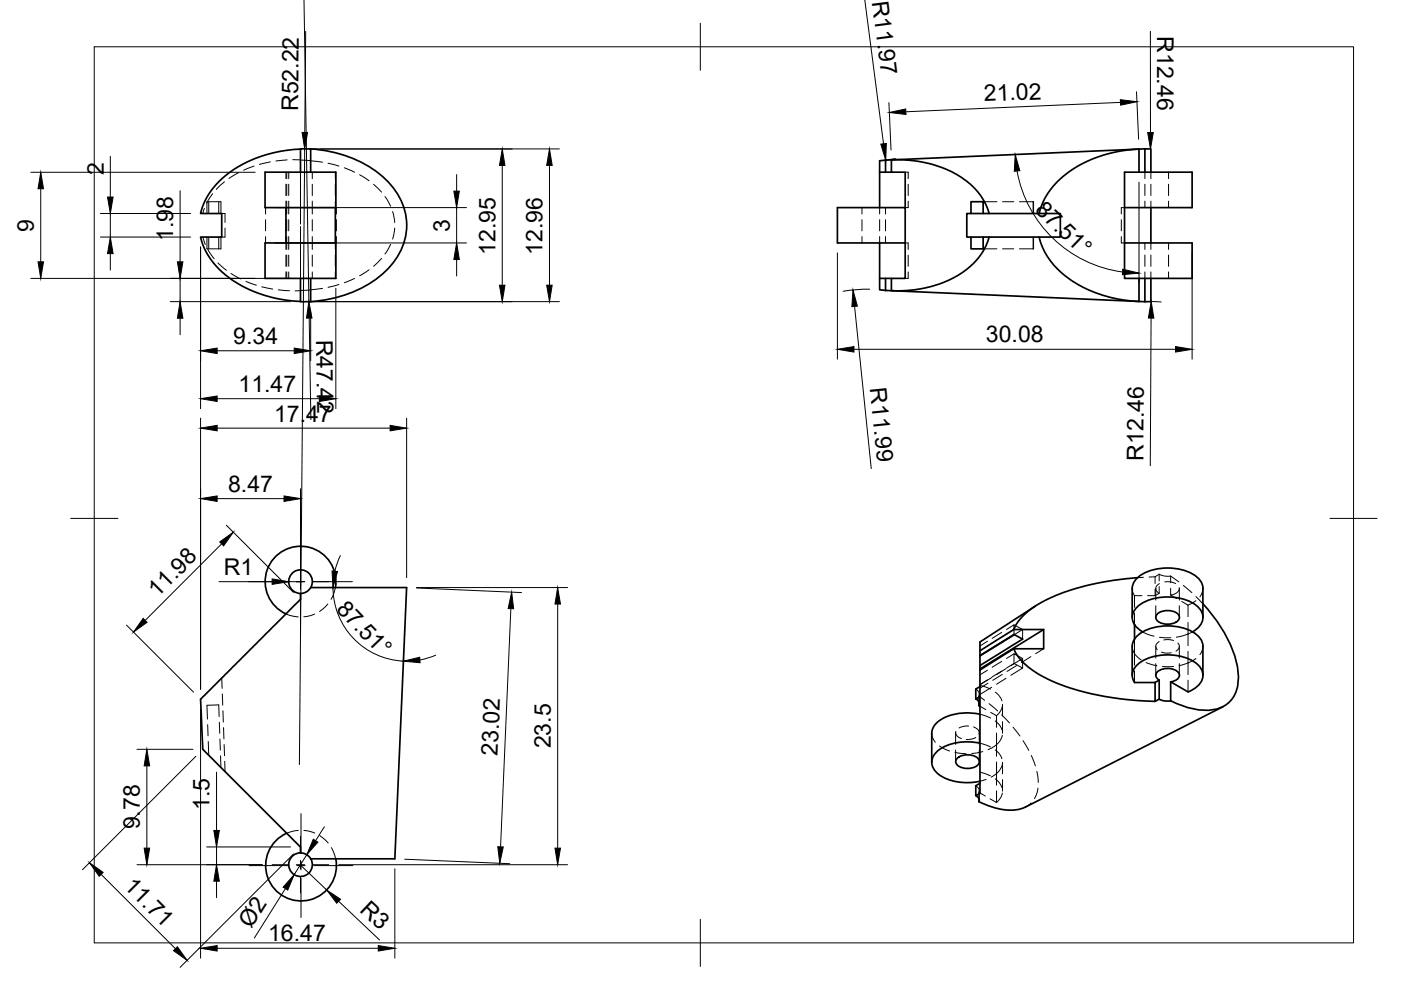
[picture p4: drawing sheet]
<svg xmlns="http://www.w3.org/2000/svg" width="297mm" height="210mm" viewBox="0 0 297 210" stroke-linecap="round" stroke-linejoin="round" font-family="sans-serif">
<!-- layer: Hidden -->
<g fill="none" stroke="#000" stroke-width=".21">
<path d="M47.6 38.5l-1.8 1.7M50.6 36.6l-2.1 1.2M53.9 35.2l-2.3 .9M57.3 34.3l-2.3 .6M60.6 36.5v1.4M60.6 39.1v2.4M60.8 36.5v1.4M60.8 39.1v2.4M60.9 33.9l-2.4 .2M61.2 36.5v1.4M61.2 39.1v2.4M62.1 33.9l3.2 .1 3.1 .4"/>
<path d="M66.2 36.5v1.4M66.2 39.1v2.4M69.6 34.6l2.3 .6M71.1 36.5v1.4M71.1 39.1v2.4M71.2 36.5v1.4M71.2 39.1v2.4M73 35.6l2.2 .9M76.2 37.1l2.1 1.2M79.2 39.1l1.7 1.6M191.9 36.5h.7v1.4M192.6 39.1v2.4"/>
<path d="M242.7 36.5v1.4M242.7 39.1v2.4M244 36.5v1.4M244 39.1v2.4M247.8 36.5v1.4M247.8 39.1v2.4M43 50.3l.5 1.5M43.3 44.2l-.3 1.1M43.9 50.3v2.5h2.9v-2.5M44 52.9l1.4 2M44.3 42.8v2.5M44.3 50.3v2.5"/>
<path d="M45.1 41.1l-1.3 2M46.2 55.7l1.8 1.6M46.4 45.3v-2.5h.4v2.5M46.4 42.8h-2.5v2.5M46.4 50.3v2.5M47 45.3h.7v1.9M47.7 48.4v1.9h-.7M49 58l2 1.2M52.1 59.7l2.3 .8M56.3 44v1.4M56.3 46.6v2.4M56.3 50.2v1.3"/>
<path d="M60.6 42.6v1.4M60.6 51.5v1.4M60.6 54.1v2.4M60.6 57.7v1.3M60.8 42.6v2.8M60.8 46.6v2.4M60.8 50.2v2.7M60.8 54.1v2.4M60.8 57.7v1.3M61.2 42.6v2.8M61.2 46.6v2.4M61.2 50.2v2.7"/>
<path d="M61.2 54.1v2.4M61.2 57.7v1.3M66.2 42.6v2.8M66.2 46.6v2.4M66.2 50.2v2.7M66.2 54.1v2.4M66.2 57.7v1.3M71.1 42.6v1.4M71.1 51.5v1.4M71.1 54.1v2.4M71.1 57.7v1.3M71.2 42.6v2.8"/>
<path d="M71.2 46.6v2.4M71.2 50.2v2.7M71.2 54.1v2.4M71.2 57.7v1.3M71.2 44l.1 1.4M71.3 50.2l-.1 1.3M71.3 46.6v2.4M75.2 59l-2.2 1M78.3 57.2l-2.1 1.3M80.9 54.8l-1.7 1.7M81.6 41.7l1.2 2M82.8 51.8l-1.2 2.1"/>
<path d="M83.2 44.8l.5 2.4M83.7 48.4l-.5 2.3M182.8 44v1.4M182.8 46.6v2.4M182.8 50.2v1.3M186.5 44v1.4M186.5 46.6v2.4M186.5 50.2v1.3M187.7 44v1.4M187.7 46.6v2.4M187.7 50.2v1.3M191.9 51.5h.7v1.4"/>
<path d="M192.6 57.7v1.3h-.7M192.6 42.6v1.4h-.7M192.6 54.1v2.4M208.4 42.8h3M208.4 52.8h3M212.6 42.8h2.3M212.6 52.8h2.3M216.1 42.8h2.9v2.5M219 42.8l.1 2.5M219 50.3v2.5M219.1 50.3v2.5h-3M237.7 50.2v1.3h.7"/>
<path d="M237.7 46.6v2.4M238.4 44h-.7v1.4M242.7 42.6v1.4M242.7 51.5v1.4M242.7 54.1v2.4M242.7 57.7v1.3M244 42.6v1.4M244 51.5v1.4M244 54.1v2.4M244 57.7v1.3M247.8 42.6v1.4M247.8 51.5v1.4"/>
<path d="M247.8 54.1v2.4M247.8 57.7v1.3M55.5 60.8l2.3 .5M59 61.5l2.4 .2M63.7 61.6l-1.1 .1M68.4 61.1l-4.7 .5M71.9 60.3l-2.3 .6M60.6 130.2l1.5 .4 1.1 .2M66.7 130.2l-.9 .3-1.4 .3M69.5 128.1l-1.7 1.5M71.1 124.6l-.4 1.4-.5 1.1M209.4 136l-1.6 1"/>
<path d="M212.4 134.1l-2 1.3M213.4 133.5l1.6-1v2M215 132.5l1.8 1M215 138.6l-1.6 1M215.1 134.6l1.7-1.1v2M216.8 139.6l-1.8-1v2.1M216.8 139.6v2M216.8 139.6l-2.5 1.6M218.6 139.2l-2 1.3M221.3 137.6l-1.7 1M240.1 137a3.5 3.5 0 0 0 1.9 2.9M240.1 124.8l.1 .8 .3 .7"/>
<path d="M240.5 130v2.4M240.5 135.5v5.5M242.1 126.3h-1.6v2.5M242.3 134l2.4 .9M242.4 122.4l-1.2 .1M243.3 126.3h1.6M244.9 122.3h-1.3M244.9 122.3v1.4M244.9 124.9v1.4M245 124.8v2.4M245 128.4v2.5M245 137v2.5"/>
<path d="M245.8 121.7l1 .4h1.4M245.8 136a1.02 1.02 0 0 0-.4 1.7M245.8 125.8l-.9 .5M245.8 121.7v1.5M245.8 124.4v1.4M245.8 121.7l-.9 .6M245.8 123.7a1.09 1.09 0 0 0-.7 1 1.09 1.09 0 0 0 .7 1.1M245.8 135.1l2.4 .1M246.3 138.3l.7 .2 1.3-.1M246.7 135.7l1.1-.1 1 .2M247 123.4h1.4l.9 .3M248.2 122.1l1.7 1.3"/>
<path d="M248.2 126.2l1.3 .7M248.2 122.1v1.5M248.2 124.7v1.5M249.7 136.3a1.02 1.02 0 0 1-.4 1.8M250 124.6a1.7 1.7 0 0 1-1.8 1.6M250 124.8v2.4M250 128.4v2.5M250 137v2.5M250.5 127.5l1.4 .8M250.9 124.1l1.8 1.6M251.9 128.3v2.5M251.9 132v4.9"/>
<path d="M251.9 138.1v4.9M252.8 134l-1.6 .7-1.8 .4M253.6 139.6l-1.7 1-1.9 .5M253.6 127.4l-1.7 .9M253.6 126.5l1.4 1.5M255 137l-.1 1-.5 .8M255 124.8l-.1 .9-.5 .8M44 153.6l.1 2.4M44.2 157.2l.1 2.9M46.5 151.9l-.1-2.4h-2.5l.1 3M46.5 153.1l.1 2.4M46.6 156.7l.1 2.4"/>
<path d="M47 143.8l.1 2.2M47.1 147.1l.1 2.4M47.3 150.7v2.4M47.4 154.3l.1 2.4M47.5 157.9l.1 2.3M197.5 155.5l.2 .9 .6 1M199.2 158.2l2.1 1M202.5 159.5l2.3 .3M202.6 155.4v2.4M202.6 159v2.5M202.7 155.1a1.3 1.3 0 0 0 1.1 1.5M205.4 153.9l-1.1 .1-1 .3"/>
<path d="M206.4 154.1a1.32 1.32 0 0 1 1.2 1.5M206.9 156.4l-.8 .3-1.2 .1M206.9 146.1l.6 .7v.8M207.5 147.6l1.2 .9M207.5 147.6v1.2M207.6 147.2v2M207.6 155.4v2.4M207.6 159v2.5M207.8 157.6l2.2 .8M207.8 151.4l2.2 .8M207.8 145.3l2.2 .8M207.8 149.7l1.2 .7"/>
<path d="M208.4 159.4l-2.4 .4M209.4 144.2l-1.6 .9M209.4 142.1l-1.6 1M209.5 144.9l-1.7 1M209.7 149.2l1.8 1.5M210 151l1.3 .8M210.3 145.7l-2.5 1.5M210.3 143.7l-2.5 1.5M211 159l.8 .7 .6 1.2M211 152.9l.8 .7 .6 1.1M211 146.7l.8 .7 .6 1.2M211.3 151.8v2.4"/>
<path d="M211.3 155.4v5M212.4 151.5l1.6 1.8M212.4 142.3l-2 1.2M212.4 140.2l-2 1.3M212.5 143l-2 1.2M212.5 155.9a4.4 4.4 0 0 1-3 3.1M212.5 149.8l-.5 1.2-.7 .8M212.6 149.3v2.5M212.6 153v2.5M213.3 143.8l-2 1.3M213.3 141.8l-2 1.2M214.8 154.2l1.4 1.9"/>
<path d="M215 140.7l-1.6 .9M215 140.7l1.8 .9M215.5 141.1l-2 1.3M216.8 141.6l-2.5 1.6M216.9 157l1.2 2.1M240.5 142.2v2.5M243 140.5l2.3 .7M245 140.7v2.5M248.8 141.3h-2.4M250 140.7v2.5M251.9 144.2v2.5M46.8 160.2v2.5"/>
<path d="M47.6 161.4l.1 2.2M63.2 176.1l-.9 .1-1.5 .5M64.4 176.1l1 .1 1.3 .4M67.8 177.2l1.8 1.5M70.3 179.7l.9 2.4M206.9 166.6l.6 .7v.7M207.5 168l1.4 .8M207.5 168v1.3M207.6 167.6v2M207.8 163.7l2.2 .8M209.1 165.3l-1.3 .3M209.9 169.4l1.4 .8"/>
<path d="M211 165.1l.8 .7 .6 1.2M211.3 161.6v4.9M211.3 167.7v2.5M212.5 162a4.2 4.2 0 0 1-2.3 2.8M212.5 168.2l-.5 1.1-.7 .9M212.6 161.6v2.5M212.6 165.3v2.4M218.6 170.3l-1.2 .8M218.7 160.2l.8 2.2M219.8 163.5l.3 2.4M220.1 167.1l-.2 .9-.6 1.3"/>
</g>
<!-- layer: Visible -->
<g fill="none" stroke="#000" stroke-width=".36">
<path d="M56.2 36.5h15v7.5h-15zM63.7 31.6l-3.8 .4-2.9 .7-3.7 1.2-2.9 1.5-2.6 1.8-1.9 1.8-1.7 2.3-1 1.7-.7 2.3h4.5v5h-4.5l1 2.8 1.7 2.6 1.8 1.9 2.5 2 2.5 1.4a28.6 28.6 0 0 0 11.7 2.9M63.7 36.5v-4.9h2.2v4.9M65.9 31.6a24.6 24.6 0 0 1 17.3 8 12.6 12.6 0 0 1-1 17.5 25.1 25.1 0 0 1-16.3 6.8M186.5 36.5h2.5M187.7 33.9v2.6M241.5 36.5v-4.9l-3.8 .4-3.8 .9-4.4 1.8-1.9 1.1-1.7 1.2-2.6 2.5-1 1.3-1.1 1.9-.9 2.6h4.5v5h-4.5l.8 2.4 1.3 2.2 2.1 2.4 2.5 2 2.8 1.7a28.8 28.8 0 0 0 11.7 2.9v-4.9M242.7 36.5v-4.9h1.3v4.9M242.7 31.6l-56.1 2.5-.1 9.9M56.2 51.5h15v7.5h-15zM60.6 44v7.5M63.7 59v5h2.2v-5"/>
<path d="M71.1 44v7.5M186.5 59h2.5M186.5 59v2.4l1.2 .2M186.5 51.5v7.5M187.7 59v2.6l55 2.4h1.3v-5M191.9 44v-7.5h-2.9v-2.6a23.3 23.3 0 0 1 16.8 5.3l2.2 2.4 1 1.6 .7 2.1h-1.3v-2.5h-2.5v2.5h-.9v5h.9v2.5h2.5v-2.5h1.3l-.7 1.9-.9 1.6-1 1.4-1.6 1.5-1.8 1.3-3.7 1.9-2.6 .9-2.4 .5-2.8 .3h-3.2v-2.6h2.9v-7.5h-14.4v-7.5h14.4v7.5M205.9 45.3h2.5M205.9 50.3h2.5M209.7 45.3h10.6M209.7 50.3h10.6M238.4 44h14.4v-7.5h-14.4v15h14.4v7.5h-14.4v-7.5M242.7 59v5"/>
<path d="M244 44v7.5M65.9 124.6l-1 .9-1.2 .3v1.3l-21.2 21.2 .5 10.6 20.7 20.7v1.2l1.2 .3 1 1M65.9 124.6h20.3l-2.5 57.5h-17.8M65.9 124.6a2.51 2.51 0 0 0-1.3-3.6 2.51 2.51 0 0 0-3.3 1.9 2.51 2.51 0 0 0 2.4 2.9M71.1 124.6a7.5 7.5 0 0 0-5.5-8.5 7.5 7.5 0 0 0-9 4.7 7.5 7.5 0 0 0 4 9.4M207.8 139l7.2-4.5 1.8 1-9 5.6M214.9 133.5h6.4v4.1h-6.4l.4 .7a16 16 0 0 0 7.9 6.2l2.6 1 3.1 1 5.2 1.2 4.8 .6 6 .4v-4M214.9 133.5l-7.1 4.5M214.9 137.6l-7.1 4.5M215.1 134.6l-7.3 4.5M219.5 128.5l-11.7 7.6v32.1l-.9 .5v-2.1l.9-.5M221.3 133.5l-13.5 8.3"/>
<path d="M240.1 137a4.2 4.2 0 0 1 3-3.5 11.5 11.5 0 0 1 10.5 1 3.3 3.3 0 0 1 1.5 2.5M240.1 130.9v-6.1a4.2 4.2 0 0 1 3-3.5 11.5 11.5 0 0 1 10.5 .9 3.3 3.3 0 0 1 1.5 2.6l-.1 6.1M240.1 137v6.2M240.5 132.4v3.1M241.2 122.5l-4.8 .5-4.8 .9-3.7 .9-4 1.4-3.2 1.6-2.8 1.9-2 2-1 1.8M242.3 134a3.7 3.7 0 0 1-2.2-3.6 5.1 5.1 0 0 1 3.8-3.3 11.4 11.4 0 0 1 9.7 1.2 2.98 2.98 0 0 1 0 5.1l-.8 .6M245.4 130.2a3.4 3.4 0 0 1 4.6 .3 1.26 1.26 0 0 1-1.2 1.7 3.3 3.3 0 0 1-3.7-.9v-.8zM255 137v6.2M255 128a27.9 27.9 0 0 1 7.4 13.8 7.3 7.3 0 0 1-2.8 7.8 10 10 0 0 1-8.4 .2l-3-1.2M206.9 148.2a1.13 1.13 0 0 1 .7 1.4M207.5 148.8v.8l.3 .1M207.8 151.4a10.9 10.9 0 0 0-9.1 1.8 3.1 3.1 0 0 0-1.2 2.3v6.1"/>
<path d="M207.8 157.6a10.7 10.7 0 0 0-9.3 1.9 2.93 2.93 0 0 0 .6 4.7 11.2 11.2 0 0 0 8.7 1.4M207.8 145.6l-.9 .5v2.1l.9-.5M244.9 144.7h-4.4a2.94 2.94 0 0 1 1.2-4.2 11.4 11.4 0 0 1 11.7-.1 3 3 0 0 1 .3 5.3l-1.8 1-3.7-2.1v4h-1.4l-1-.4-.9 .5M245.8 144.2l-.9 .5M245.8 144.2v4M245.8 144.2a1.15 1.15 0 0 1-.7-1.2 1.15 1.15 0 0 1 1-1 3.4 3.4 0 0 1 3.9 .8 1.25 1.25 0 0 1-1.2 1.6l-.6 .2M259.3 149.9l-41.9 21.2a9.8 9.8 0 0 1-7.6-.2l-2.3-.9M60.8 176.7a7.5 7.5 0 0 0-4 9.3 7.5 7.5 0 0 0 9 4.8 7.5 7.5 0 0 0 5.4-8.7M203 160.8a3.4 3.4 0 0 1 4.6 .3 1.26 1.26 0 0 1-1.2 1.6 3.3 3.3 0 0 1-3.7-.8v-.8zM206.9 168.7l.6 .6v.7M207.5 169.3v.7M63.7 180.8a2.51 2.51 0 0 0-2.4 3 2.51 2.51 0 0 0 3.3 1.9 2.51 2.51 0 0 0 1.3-3.6"/>
</g>
<!-- layer: BORDER -->
<path d="M20 9.9h267v190h-267zM148.5 4.9v10M15 109.9h10M282 109.9h10M148.5 194.9v10" fill="none" stroke="#000" stroke-width=".21"/>
<!-- layer: Smart Centers -->
<g fill="none" stroke="#000" stroke-width=".21">
<path d="M63.7 33v14.5M63.7 48v14.5M63.7 112.3v8.3M52.7 123.3h8.3M62.8 123.3h1.8M63.7 122.4v1.8M63.7 126v8.3M66.4 123.3h8.3M63.7 177.3v3.4M63.8 172.5v8.3M52.8 183.5h8.3M57.7 183.3h3.3"/>
<path d="M62.8 183.3h1.8M62.9 183.5h1.8M63.7 182.4v1.8M63.7 186v3.3M63.8 182.6v1.8M63.8 186.2v8.3M66.4 183.3h3.3M66.5 183.5h8.3"/>
</g>
<!-- layer: FD_Dimensions -->
<g fill="none" stroke="#000" stroke-width=".21">
<path d="M64.5 -.1l1 64M183.3 -.1l4 30.6M64.8 6.7l-.2 21.4M241 19.5l.4 10M243.9 6.6v21.5M6.5 36.5h47.6M23.4 33.1v8.7M64.6 31.6l-1.1 130.5M65.8 31.6h52.8M96.8 37v3.5M106.5 35.1v25.4M116.5 35.1v25.4"/>
<path d="M188.5 21.8l.4 10M189.8 33.6l-2.1 .4M215.6 36.2a26.3 26.3 0 0 0 22.4 21.5M237.6 21.7l-45.5 2M241.5 38.6v21.4M6.5 59h55.1M8.6 40v15.5M21.3 50.3h19.1M21.3 45.3h19.1M23.4 45.3v5M23.4 53.8v3.5M38.2 40.4v15.1"/>
<path d="M38.2 59v5M42.5 52.4v34.2M58.3 51.5h40.6M58.3 44h40.6M96.8 44v7.5M96.8 55v3.5M177.5 53.6v22.6M252.8 53.6v22.6M36.1 64h25.5M38.2 67.5v3.5M46 74.4h16.4M65.6 67.5l.3 21.5"/>
<path d="M65.8 64h52.8M65.9 66v10.5M71.2 61.1v25.5M181.1 74.1h68.1M181.2 65l3.5 34.3M184.4 61.3l-2.8 .1-2.8 .4M244 63.9l2.2 .1M244.1 67.5l-.2 31.2M42.5 88.7v57.4M46 84.5h21.7M46 90.8h36.7M86.2 88.7v33.8"/>
<path d="M46 105.7h14.2M47 115.3l-16.2 16.2M48 111.4l14.2 14.2M63.7 103.6v21.4M72.2 117.8l-1.2 3.3M26.8 132.5l14.2 14.3M46.4 123.3h11.3M61.2 123.3h2.5M70.6 124.6a15.6 15.6 0 0 0 14.9 15.6M88.3 124.6h32M88.3 124.7l22.3 .9M92.4 138.9l-3.4 1"/>
<path d="M108.3 129l-2.2 50.5M118.2 128.1v51.7M29 158.9h11.9M42.5 150.4v52.8M31.1 162.4v17.4M41.5 160.4l-24 24M43.8 179.6h17.8M45.9 163.7v12.4M45.9 179.6v3.7M68.8 175.3l-1.9 3M21.4 185.4l15.8 15.7M29 183.3h26.6"/>
<path d="M45.9 186.8v3.5M60.5 188.4l-6.6 10.5M62.2 181.1l-24 24M63.8 183.5l5.5 5.2M65 181.2l-2.6 4.2M71.8 191.1l8.7 8.2M71.8 183.3h48.5M83.7 184.2v19M85.8 182.2l22.3 .9M46 201.1h34.2"/>
</g>
<g fill="#000" stroke="#000" stroke-width=".21">
<path d="M64.1 28.1h1.1l-.6 3.5zM106.5 31.6l.6 3.5h-1.2zM116.5 31.6l.6 3.5h-1.2zM186.8 30.6l1.1-.2-.1 3.6zM188.6 23.8l3.4-.7 .1 1.2zM215.2 32.8l1 3.4-1.1 .1zM237.5 21.1l3.6 .5-3.5 .7zM243.3 28.1h1.2l-.6 3.5zM8.1 55.5h1.1l-.6 3.5zM8.6 36.5l.6 3.5h-1.1zM23.4 50.3l.6 3.5h-1.2zM22.8 41.8h1.2l-.6 3.5z"/>
<path d="M37.6 55.5h1.2l-.6 3.5zM96.8 51.5l.6 3.5h-1.2zM96.2 40.5h1.2l-.6 3.5zM238 57.1l3.5 .8-3.5 .3zM38.2 64l.6 3.5h-1.2zM42.5 74.4l3.5-.6v1.2zM62.4 73.8l3.5 .6-3.5 .6zM65.5 63.9l.6 3.5-1.1 .1zM105.9 60.5h1.2l-.6 3.5zM115.9 60.5h1.2l-.6 3.5zM177.5 74.1l3.6-.6v1.1zM180.8 61.5l1 3.4-1.2 .1z"/>
<path d="M244.1 63.9l.5 3.6-1.1-.1zM249.2 73.5l3.6 .6-3.6 .5zM42.5 84.5l3.5-.5v1.1zM42.5 90.8l3.5-.6v1.1zM67.7 84l3.5 .5-3.5 .6zM82.7 90.2l3.5 .6-3.5 .5zM42.5 105.7l3.5-.6v1.2zM46.6 114.9l2.9-2.1-2.1 2.9zM60.2 105.1l3.5 .6-3.5 .6zM30.4 131.1l.8 .8-2.9 2.1zM57.7 122.7l3.5 .6-3.5 .6zM70.4 121l1.2 .2-1 3.4z"/>
<path d="M108.5 125.6l.4 3.5-1.2-.1zM118.2 124.6l.6 3.5h-1.1zM85.5 140.2l3.5-.8 .1 1.1zM30.6 179.8h1.1l-.6 3.5zM31.1 158.9l.6 3.5h-1.1zM45.3 176.1h1.2l-.6 3.5zM66.4 177.9l1 .7-2.4 2.6zM105.5 179.5l1.2 .1-.7 3.4zM117.7 179.8h1.1l-.6 3.5zM19 182.9l2.9 2.1-.9 .8zM45.9 183.3l.6 3.5h-1.2zM62.4 185.4l-1.4 3.3-1-.6z"/>
<path d="M69.3 188.7l2.9 2-.8 .8zM37.6 200.7l2.1 2.9-2.9-2zM42.5 201.1l3.5-.6v1.1zM80.2 200.5l3.5 .6-3.5 .5z"/>
</g>
<g font-size="4.9">
<text x="184.9" y=".3" transform="rotate(83 184.9 .3)">R11.97</text>
<text x="245.4" y="7.7" transform="rotate(90 245.4 7.7)">R12.46</text>
<text x="63.2" y="23.6" transform="rotate(-89 63.2 23.6)">R52.22</text>
<text x="208.7" y="21.5" transform="rotate(-2 208.7 21.5)">21.02</text>
<text x="22" y="37" transform="rotate(-90 22 37)">2</text>
<text x="219.3" y="44.7" transform="rotate(44 219.3 44.7)">87.51°</text>
<text x="7.2" y="49.1" transform="rotate(-90 7.2 49.1)">9</text>
<text x="36.7" y="51.2" transform="rotate(-90 36.7 51.2)">1.98</text>
<text x="95.4" y="49.1" transform="rotate(-90 95.4 49.1)">3</text>
<text x="105" y="54.1" transform="rotate(-90 105 54.1)">12.95</text>
<text x="115" y="54" transform="rotate(-90 115 54)">12.96</text>
<text x="49.5" y="72.9">9.34</text>
<text x="67" y="72" transform="rotate(89 67 72)">R47.42</text>
<text x="209" y="72.6">30.08</text>
<text x="50.6" y="83.1">11.47</text>
<text x="184.4" y="82.3" transform="rotate(84 184.4 82.3)">R11.99</text>
<text x="58.1" y="89.4">17.47</text>
<text x="242.4" y="97.7" transform="rotate(-90 242.4 97.7)">R12.46</text>
<text x="48.4" y="104.3">8.47</text>
<text x="47.5" y="121.9">R1</text>
<text x="33.4" y="126.8" transform="rotate(-45 33.4 126.8)">11.98</text>
<text x="71.1" y="129.3" transform="rotate(46 71.1 129.3)">87.51°</text>
<text x="105.5" y="160.3" transform="rotate(-87 105.5 160.3)">23.02</text>
<text x="116.8" y="158.7" transform="rotate(-90 116.8 158.7)">23.5</text>
<text x="44.4" y="171.7" transform="rotate(-90 44.4 171.7)">1.5</text>
<text x="29.7" y="175.8" transform="rotate(-90 29.7 175.8)">9.78</text>
<text x="26.1" y="188.1" transform="rotate(45 26.1 188.1)">11.71</text>
<text x="53.3" y="197" transform="rotate(-58 53.3 197)">Ø2</text>
<text x="76.1" y="193.1" transform="rotate(43 76.1 193.1)">R3</text>
<text x="56.9" y="199.6">16.47</text>
</g>
</svg>
